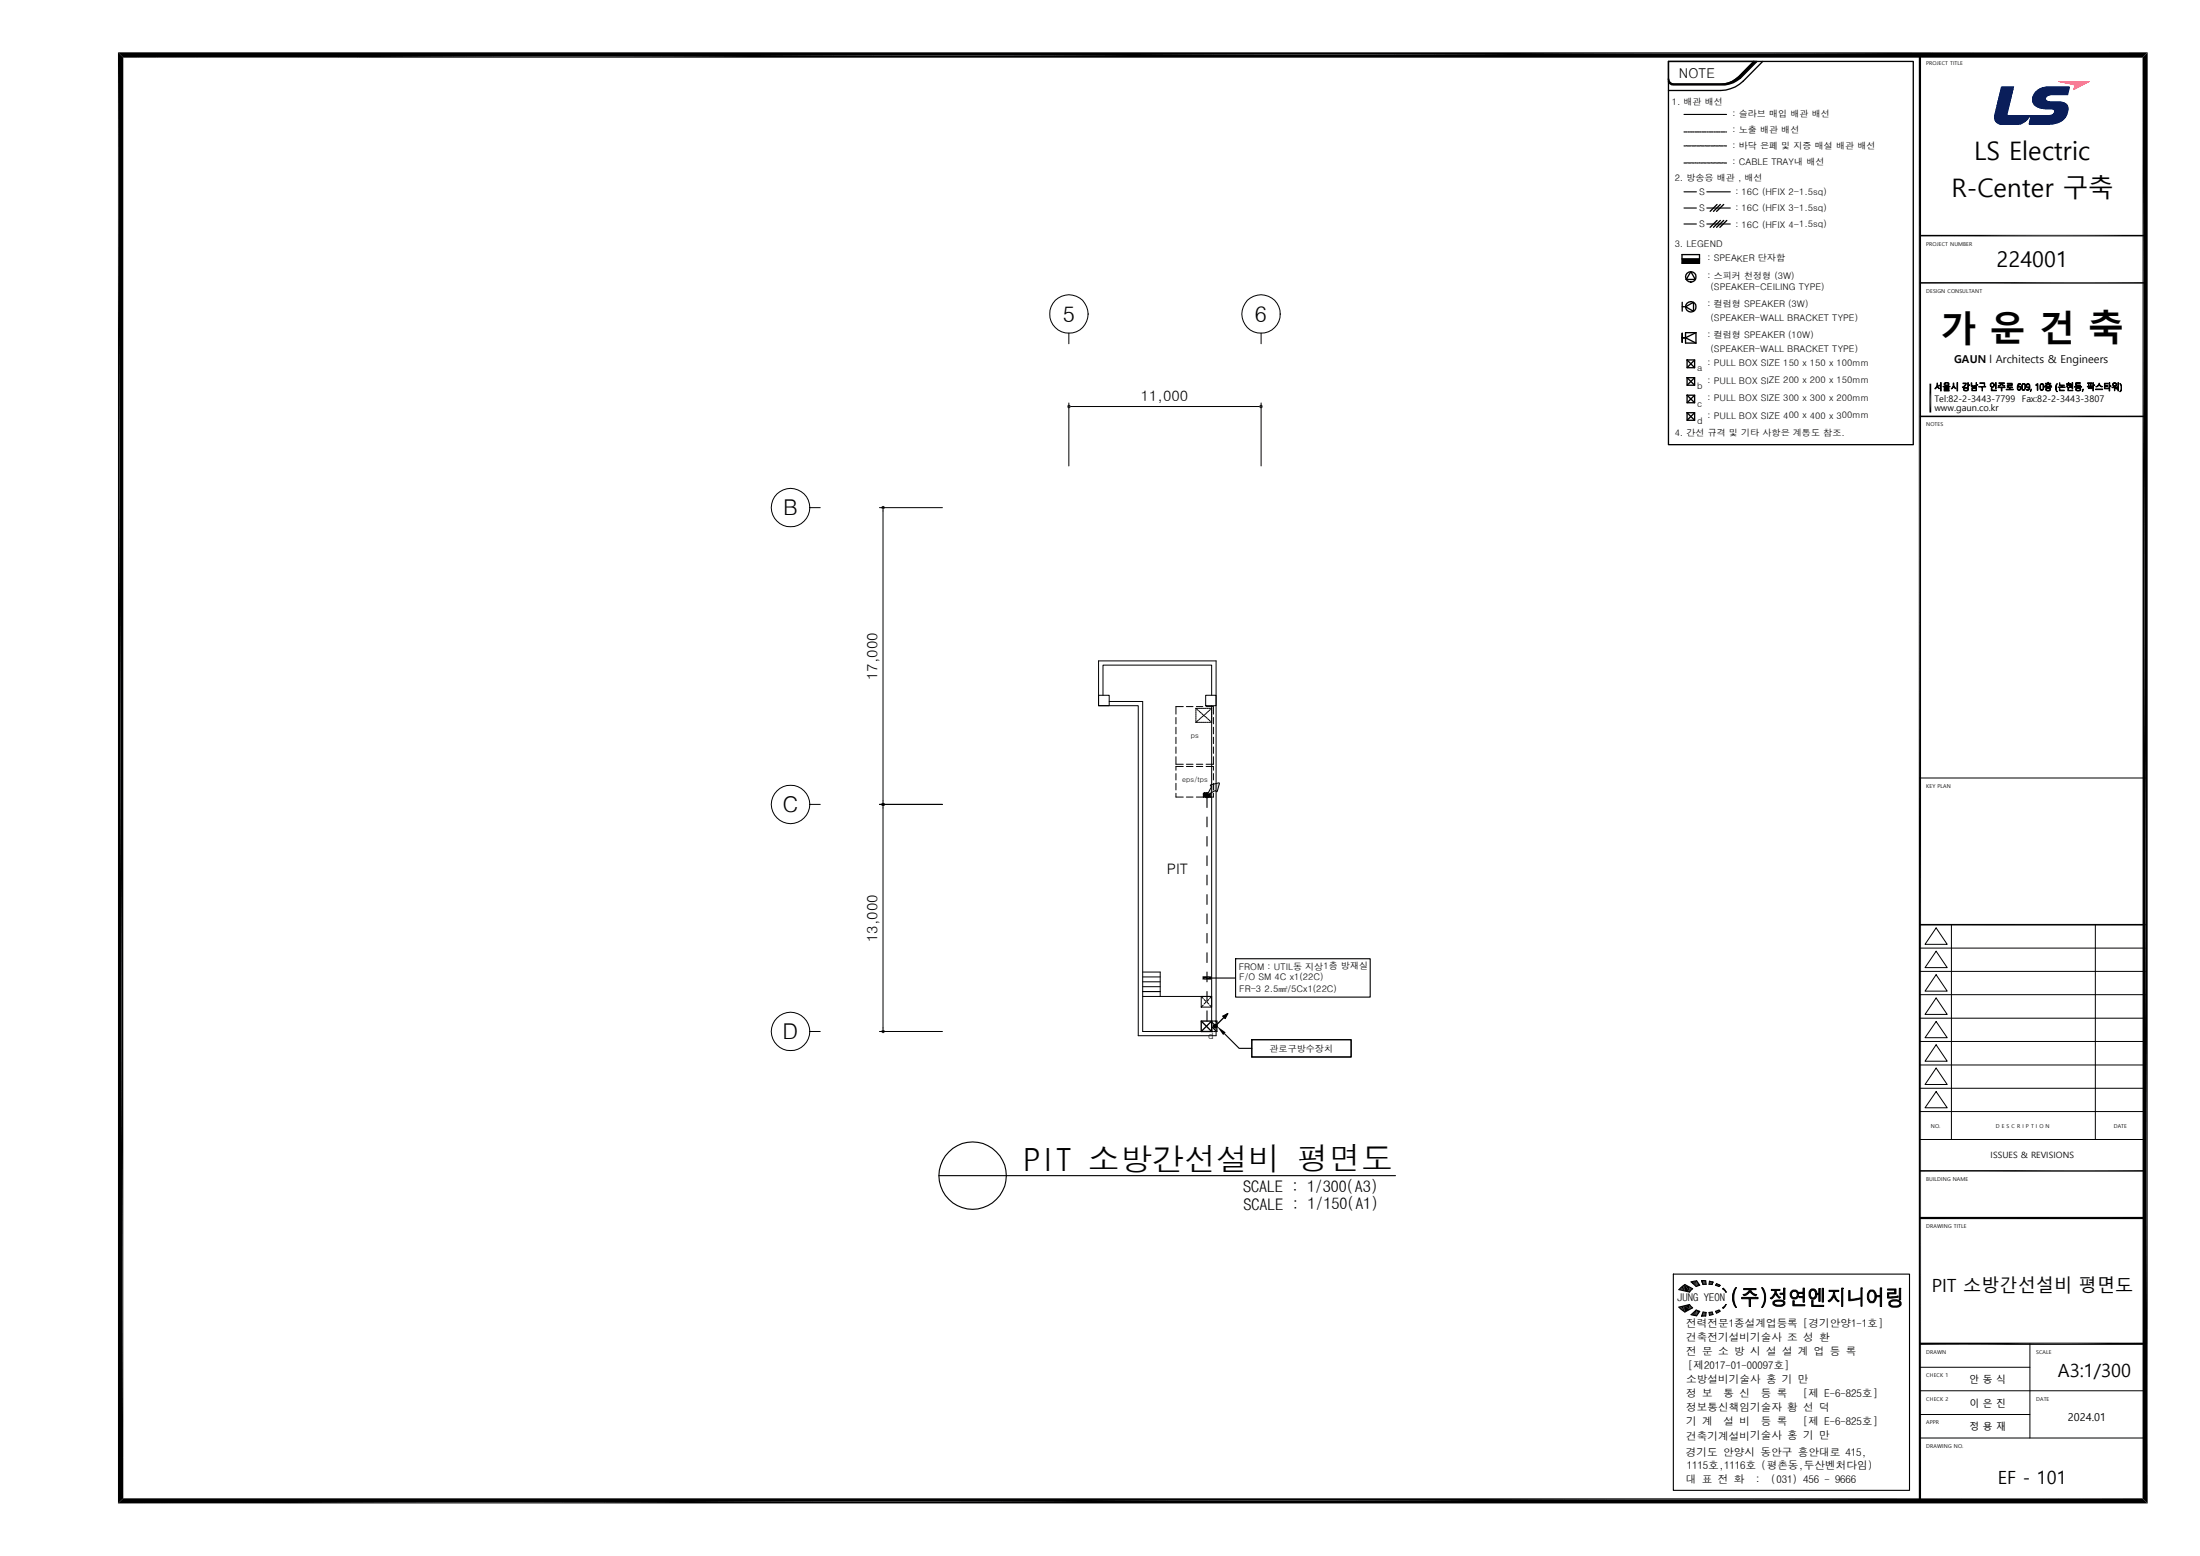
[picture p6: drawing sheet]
<svg xmlns="http://www.w3.org/2000/svg" width="420mm" height="297mm" viewBox="0 0 420 297" stroke-linecap="round" stroke-linejoin="round" font-family="sans-serif">
<g fill="none" stroke="#000" stroke-width=".21">
<path d="M229.7 151.5h.3M229.7 151.5v.2M229.7 151.8v.3M229.7 152.1h.3M229.7 151.5l.3 .1M230 152l-.3 .1M230.1 151.5h.2M230.1 152.1h.2M230.1 151.7l.2 .1M230.3 151.8l-.2 .1M230.5 151.5h.2M230.5 152.1h.2"/>
<path d="M230.5 151.8l.2 .1M230.7 151.7l-.2 .1M230.8 152l.3 .1M230.8 151.5h.3M230.8 152.1h.3M231.1 151.5v.2M231.1 151.8v.3M231.1 151.5l-.3 .1"/>
</g>
<g fill="none" stroke="#000" stroke-width=".38">
<path d="M229.9 151.5h1M230.9 151.5h-1l.1 .3M230.9 151.8h.1M231.1 149.9l1.6-.4-.4 1.5-.3-.2-1.3 .7 .7-1.3z"/>
<circle cx="230.4" cy="151.8" r=".39"/>
</g>
<g fill="#000">
<path d="M230.9 151.5v.3z"/>
<circle cx="230.4" cy="151.8" r=".41"/>
</g>
<path d="M230.9 151.5h.1" fill="none" stroke="#000" stroke-width=".19"/>
<path d="M231.1 149.9l1.6-.4-.4 1.5-.3-.2-1.3 .7 .7-1.3z" fill-rule="evenodd" fill="#dbdbdb"/>
<g fill="none" stroke="#000" stroke-width=".25">
<path d="M229.3 194.9h2v2h-2zM229.3 194.9l2 2M231.3 194.9l-2 2M233.5 194l.9-.5-.5 .9zM234.4 193.5l-2.2 2.2"/>
<circle cx="232" cy="195.9" r=".34"/>
</g>
<g fill="#000">
<path d="M233.5 194l.9-.5-.5 .9z" fill-rule="evenodd"/>
<circle cx="232" cy="195.9" r=".33"/>
</g>
<path d="M318.5 11.7h46.8v73.2h-46.8z" fill-rule="evenodd" fill="#fff"/>
<g fill="none" stroke="#000" stroke-width=".25">
<path d="M318.5 11.7h46.8v73.2h-46.8zM334.8 11.7h-16.3v3.4M334.8 11.7h.6l-3.2 3.2a5.3 5.3 0 0 1-3.7 1.3h-9.4l-.6-.5v-.6M334.8 11.7l-2.9 2.9a4.8 4.8 0 0 1-3.4 1.4h-9a1.01 1.01 0 0 1-1-.9M336.5 11.7l-3.7 3.8a6.2 6.2 0 0 1-4.3 1.8h-10M327.8 39l-1.3 1.3M328.4 39l-1.3 1.3M329.1 39l-1.4 1.3M321.1 48.6h3.3v1.6h-3.3zM321.1 49.4h3.3M327.8 42.1l-1.3 1.3M328.4 42.1l-1.3 1.3"/>
<path d="M329.1 42.1l-1.4 1.3M329.6 42.1l-1.3 1.3M321.1 64.5h.7M321.1 63.6v1.7M321.8 64.5l2 1M323.8 63.5l-2 1M323.8 63.5h-2v2h2M323.8 63.5v2"/>
</g>
<g fill="none" stroke="#000" stroke-width=".21">
<path d="M321.5 31.1h.4M321.5 27.9h.3M321.5 25.2h.1M321.5 21.8h8.1M321.5 36.6h2.3M321.5 39.7h2.3M321.8 25.2h.3M321.9 27.8v.1M322.1 31.1h.1M322.1 27.9h.6M322.2 31.1h.1M322.2 25.2h.3"/>
<path d="M322.4 31.1h.3M322.7 25.2h.3M322.8 27.8v.1M322.8 31.1h.1M323 31.1h.1M323 27.9h.6M323.1 31.1h.3M323.1 25.2h.3M323.6 31.1h.1M323.6 25.2h.3M323.7 27.8v.1M323.7 31.1h.1"/>
<path d="M323.9 31.1h.3M323.9 27.9h.6M324 25.2h.4M324.4 31.1h.1M324.5 31.1h.1M324.5 25.2h.3M324.7 31.1h.3M324.7 27.8v.1M324.8 27.9h.6M325 25.2h.2M325.1 31.1h.1M325.2 31.1h.1"/>
<path d="M325.4 31.1h.3M325.4 25.2h.3M325.5 27.8v.1M325.7 27.9h.6M325.8 31.1h.1M325.8 25.2h.3M325.8 36.6h4.5M325.8 39.7h4.5M326 31.1h.1M326.1 31.1h.3M326.3 25.2h.3M326.4 27.8v.1"/>
<path d="M326.6 31.1h.1M326.6 27.9h.6M326.7 31.1h.1M326.7 25.2h.3M326.9 31.1h.3M327.2 25.2h.3M327.3 27.8v.1M327.3 31.1h.1M327.5 31.1h.1M327.5 27.9h.6M327.7 31.1h.3M327.7 25.2h.3"/>
<path d="M328.1 31.1h.1M328.1 25.2h.3M328.3 27.8v.1M328.3 31.1h.1M328.4 31.1h.3M328.4 27.9h.6M328.5 25.2h.3M328.8 31.1h.1M329 31.1h.1M329 25.2h.3M329.1 31.1h.5M329.1 27.8v.1"/>
<path d="M329.3 27.9h.3M329.4 25.2h.2M321.5 42.8h2.3M325.8 42.8h4.5"/>
</g>
<g fill="#000">
<path d="M318.5 15.1a1.01 1.01 0 0 0 1 .9h9a4.7 4.7 0 0 0 3.4-1.4l2.9-2.9h.6l-3.2 3.2a5.3 5.3 0 0 1-3.7 1.3h-9.4l-.6-.5z" fill-rule="evenodd"/>
<path d="M321.1 49.4h3.3v.8h-3.3z" fill-rule="evenodd"/>
</g>
<circle cx="322.8" cy="52.8" r="1" fill="#fff"/>
<g fill="none" stroke="#000" stroke-width=".25">
<path d="M321.1 58.5h.7M321.1 57.7v1.7M322.8 51.9l.8 1.4h-1.7z"/>
<circle cx="322.8" cy="52.8" r="1"/>
</g>
<circle cx="322.8" cy="58.6" r="1" fill="#fff"/>
<g fill="none" stroke="#000" stroke-width=".25">
<path d="M321.8 58.5l1.5-.8v1.7zM322.1 68.7h1.4v1.5h-1.4zM322.1 72.1h1.4v1.4h-1.4zM322.1 75.4h1.4v1.5h-1.4zM322.1 78.8h1.4v1.4h-1.4zM322.1 68.7l1.4 1.5M322.1 72.1l1.4 1.4M322.1 75.4l1.4 1.5M322.1 78.8l1.4 1.4M323.5 68.7l-1.4 1.5M323.5 72.1l-1.4 1.4M323.5 75.4l-1.4 1.5"/>
<path d="M323.5 78.8l-1.4 1.4"/>
<circle cx="322.8" cy="58.6" r="1"/>
</g>
<g fill="none" stroke="#000" stroke-width=".21">
<path d="M230.4 152.2v1.9M230.4 156v1.8M230.4 159.7v1.8M230.4 163.4v1.8M230.4 167v1.9M230.4 170.8v1.8M230.4 174.5v1.8M230.4 178.2v1.8M230.4 181.9v1.8M230.4 185.5v1.9M230.4 189.3v1.8M230.4 193v1.9"/>
<path d="M231.2 186.7h4.7"/>
</g>
<path d="M229.6 186.4h1.6l-1.6 .6zM229.6 187l1.6-.6v.6z" fill="#000"/>
<g fill="#fff">
<path d="M235.9 183h25.7l-25.7 7.3z"/>
<path d="M235.9 190.3l25.7-7.3v7.3z"/>
</g>
<path d="M235.9 183h25.7v7.3h-25.7z" fill="none" stroke="#000" stroke-width=".21"/>
<path d="M239 198.5h18.9v3.3h-18.9z" fill-rule="evenodd" fill="#fff"/>
<g fill="none" stroke="#000" stroke-width=".21">
<path d="M231.3 195.2v.3M231.3 195.6v.2M231.3 196.2v-.2l.9 .9M231.3 196.3v.3M231.3 196.7v.2h.3M231.6 194.9h-.3v.2l1 1M231.7 194.9h.2M231.7 196.9h.2M232 194.9l.3 .3v.3M232.1 194.9h.2v.2M232.3 195.6v.2M232.3 196v.2"/>
<path d="M232.3 196.3v.3M232.3 196.7v.2h-.2M233.8 197.3l2.8 2.8h2.4M239 198.5h18.9v3.3h-18.9z"/>
</g>
<path d="M22.5 10h387.5l-386.5 1zM23.5 11l386.5-1-1 1zM410 10v277l-1-276zM409 11l1 276-1-1zM232.3 195.9l1.7 1.2-.5 .5zM22.5 10l1 276-1 1zM22.5 10l1 1v275zM22.5 287l386.5-1 1 1zM22.5 287l1-1h385.5z" fill="#000"/>
<g fill="none" stroke="#000" stroke-width=".19">
<path d="M366.5 148.5h43M366.5 176.5h43M369.6 177.1l2.1 3.2h-4.2zM372.5 176.5v41M400 176.5v41M366.5 189.9h43M366.5 194.4h43M366.5 198.8h43M366.5 185.4h43M366.5 181h43M369.6 195l2.1 3.1h-4.2zM369.6 199.4l2.1 3.2h-4.2z"/>
<path d="M369.6 190.5l2.1 3.1h-4.2zM369.6 186.1l2.1 3.1h-4.2zM369.6 181.6l2.1 3.1h-4.2zM366.5 203.3h43M366.5 207.7h43M366.5 217.5h43M366.5 212.2h43M369.6 203.9l2.1 3.1h-4.2zM369.6 208.4l2.1 3.1h-4.2zM366.5 232.5h43M387.5 256.5v18M366.5 261h21"/>
<path d="M366.5 270h21M366.5 265.5h43M366.5 274.5h43"/>
</g>
<path d="M368.5 73.2v5.5M366.5 232.5h43" fill="none" stroke="#000" stroke-width=".34"/>
<path d="M366.5 10.5v276M366.5 232.5h43M366.5 256.5h43" fill="none" stroke="#000" stroke-width=".42"/>
<path d="M366.5 45h43M366.5 54h43M366.5 79.5h43M366.5 176.5h43M366.5 223.5h43" fill="none" stroke="#000" stroke-width=".3"/>
<g fill="#000" stroke="#000" stroke-width=".19">
<path d="M378 73.1h.9v.7l.2 .1h-.6v.7l-.1-.7-.7-.1h1.1v-.6h-.8zM383.2 73.2h.9v.4h-.8v.3h.9v.1h-.5v.3h.6v.1h-1.3v-.1h.6v-.3h-.4v-.5h.8v-.2h-.8zM387.7 74.3l-.1 .4zM388.7 73.4l.3-.2v1.3h-.1v-1.1l-.2 .2zM392.7 73.2l-.1 .5 .1 1.1a1.27 1.27 0 0 1 0-1.6zM397.6 74.3l-.1 .4zM404.7 73.2a1.04 1.04 0 0 1 .1 1.6h-.1l.2-.5v-.6z"/>
<path d="M370.5 73h.1v1.6h-.1v-.9h-.4v-.2h.4zM369.8 73.1l.2 .8 .3 .2-.2 .1-.3-.5-.4 .6v-.1l.4-.7z"/>
<path d="M370.9 73.7h1.4l-.6 .1v.2h.4v.4h-.8v.1h.8v.1h-1v-.3h.9v-.2h-.9v-.1h.5v-.2zM371.2 73.2l.1-.1a.45 .45 0 0 1 .5-.1 .45 .45 0 0 1 .3 .4l-.2 .2a.49 .49 0 0 1-.8-.4zM371.3 73.2a.38 .38 0 0 0 .3 .3 .38 .38 0 0 0 .4-.3l-.3-.1z"/>
<path d="M372.9 73.1h.1v.4l.3 .7-.3-.5-.3 .5h-.2l.4-.5zM373.6 73h.1v1.6h-.1z"/>
<path d="M374.9 74.1a.46 .46 0 0 1 .6-.1 .46 .46 0 0 1 .3 .5 .48 .48 0 0 1-.6 .2 .48 .48 0 0 1-.3-.6zM375 74.2a.28 .28 0 0 0 .1 .3 .28 .28 0 0 0 .3 0h.1a.29 .29 0 0 0 .1-.4 .29 .29 0 0 0-.5 0zM374.7 73.1h.7v.2l-.7 .7-.1-.1 .4-.3 .2-.4h-.5zM375.7 73l.1 .4h.2v.2h-.2v.4z"/>
<path d="M376.4 74h.9v.6h-.9zM376.6 74.1v.4h.6v-.4zM376.3 73.1h.1v.6h.7h-.8zM377.2 73l.1 .4h.3v.1h-.3v.4z"/>
<path d="M380 73.3a.4 .4 0 0 1 .4-.2 .4 .4 0 0 1 .3 .3h.3v-.4h.1v1.2h-.1v-.6h-.3a.42 .42 0 0 1-.5 .3 .42 .42 0 0 1-.2-.6zM380.1 73.5a.29 .29 0 0 0 .5 0 .29 .29 0 0 0-.5 0zM380.2 74h.1v.5h.8v.1h-.9z"/>
<path d="M381.6 73.1h1.1v.1h-.5v.2l.5 .2v.1l-.4-.2a.37 .37 0 0 0-.6 .2l-.2-.1 .2-.1 .4-.3h-.5zM381.4 73.9h1.4v.1h-.6v.6h-.1v-.6h-.7z"/>
<path d="M385.3 73.3l.4-.1v.2a.35 .35 0 0 0-.4 0 .35 .35 0 0 0-.1 .5 .37 .37 0 0 1 .6 0 .37 .37 0 0 1-.1 .6 .39 .39 0 0 1-.5-.1 .39 .39 0 0 1-.1-.4zM385.3 73.9a.27 .27 0 0 0 0 .4 .27 .27 0 0 0 .4 0 .27 .27 0 0 0-.1-.4z"/>
<path d="M386.1 73.3l.4-.1 .2 .7a.39 .39 0 0 1-.1 .5 .39 .39 0 0 1-.6-.1v-.8zM386.1 73.3v1.1h.4v-.9v-.2z"/>
<path d="M386.9 73.3a.4 .4 0 0 1 .5 0 .4 .4 0 0 1 .1 .5 .49 .49 0 0 1 0 .6 .49 .49 0 0 1-.6 .1v-.2a.36 .36 0 0 0 .4 0 .36 .36 0 0 0 .1-.4 .38 .38 0 0 1-.6 0 .38 .38 0 0 1 .1-.6zM386.9 73.6a.3 .3 0 0 0 .6 0 .3 .3 0 0 0-.6 0z"/>
<path d="M389.6 73.3l.4-.1 .1 .7a.41 .41 0 0 1-.3 .6 .41 .41 0 0 1-.4-.6zM389.6 73.3v.9v.2h.3l.1-.9-.1-.2z"/>
<path d="M390.5 74.2l.2-.2a.47 .47 0 0 1 .8 .4 .5 .5 0 0 1-.6 .3 .5 .5 0 0 1-.4-.5zM390.7 74.2a.34 .34 0 0 0 .3 .3 .34 .34 0 0 0 .3-.3zM390.5 73.2h.4v-.2l.1 .2h.5v.1h-.4l.5 .2-.1 .2-.2-.1a.35 .35 0 0 0-.3-.2 .35 .35 0 0 0-.3 .2l-.3 .1v-.2l.5-.2h-.4zM390.3 73.8h1.4v.1h-1.4z"/>
<path d="M393.1 73.1l.1 .4h.9v.1h-.4v.3l.6 .1h-1.4l.6-.1v-.3h-.4zM393.1 74.1l.1 .4h.9v.1h-1z"/>
<path d="M394.6 73.7a.34 .34 0 0 1 .6 0 .34 .34 0 0 1-.6 0zM394.7 73.8a.25 .25 0 0 0 .5 0 .25 .25 0 0 0-.5 0zM395.6 73h.1v1.3h-.1v-.3h-.2v-.2h.2v-.2h-.2v-.1h.2zM394.8 74.2h.1v.3l.8 .1h-.9zM394.5 73.2h.3v-.2h.2v.2h.4v.2h-.9z"/>
<path d="M396.3 74.2l.1-.1a.46 .46 0 0 1 .5-.1 .46 .46 0 0 1 .3 .5h-.1a.47 .47 0 0 1-.6 .2 .47 .47 0 0 1-.2-.5zM396.4 74.2a.36 .36 0 0 0 .3 .3 .36 .36 0 0 0 .4-.2l-.3-.2zM396.2 73.1h1l-.8 .1v.3h.8l-.4 .1v.2h.6v.1h-1.4v-.1h.7v-.2h-.5z"/>
<path d="M398.7 73.3l.1 .4h.3v-.4h.1v.4h.2v.1l-.9 .1v-.2h.2zM398.7 74h.9v.6l-.1-.4h-.8zM399.5 73l.1 .4h.3v.2h-.3v.4zM398.5 73.1h.8v.1h-.8z"/>
<path d="M400.7 73.2h.1l.3 .5 .3 .1-.1 .1-.6-.5-.3 .4h-.3l.5-.4zM400.1 74.3h1.3v.1h-1.3z"/>
<path d="M401.7 73.2h.7v.1h-.6v.3h.6v.1h-.6v.4l.7 .1h-.8zM402.6 73h.2v.7h.2h-.2v.9h-.2z"/>
<path d="M403.3 73.4a.4 .4 0 0 1 .8 0 .4 .4 0 0 1-.8 0zM403.4 73.4a.26 .26 0 0 0 .5 0 .26 .26 0 0 0-.5 0zM404.3 73l.1 1.6-.1-.3h-.4v-.2h.4zM403.2 73.9h1v.1h-.5l-.1 .6v-.6z"/>
</g>
<path d="M382.1 16.5h2.4l-1.3 5.5h7.7a.85 .85 0 0 0 .9-.1 .85 .85 0 0 0 .3-.9l-.5-.1a3.6 3.6 0 0 1-3.4-1 2.5 2.5 0 0 1 2.5-3.4h4.2a.28 .28 0 0 1 .3 .2 .28 .28 0 0 1-.1 .3l-.3 1.2h-3.1a.97 .97 0 0 0-1.1 .6l.1 .3 .4 .2h1.6a2.1 2.1 0 0 1 2.1 .9 3.1 3.1 0 0 1-3.5 3.6h-3.9l-.1-.3 .3-1.4a3.3 3.3 0 0 1-2.3 1.7h-3.1a1.44 1.44 0 0 1-1.5-1.9z" fill="#037"/>
<path d="M392.9 15.6h6l-3.1 1.6 .2-.6-.1-.3z" fill="#e5003e"/>
<path d="M382 16.6l2.1-.1a.24 .24 0 0 1 .4 0 .24 .24 0 0 1-.1 .3l-1.2 4.9a.21 .21 0 0 0 .1 .3 .21 .21 0 0 0 .3 0l7.8-.1a.54 .54 0 0 0 .7-.4 .54 .54 0 0 0-.6-.6l-1.9-.2-1.2-.5-.5-.9v-.6l.4-.9 1-.9 1-.3 4.4-.1a.36 .36 0 0 1 .4 .2 .36 .36 0 0 1 0 .4l-.3 .8a.4 .4 0 0 1-.6 .3h-2.7l-.6 .1a.54 .54 0 0 0-.3 .7 .54 .54 0 0 0 .7 .3l2.3 .1 .8 .3 .3 .3 .2 .5-.1 .8-.5 1.3-.8 .6-1.2 .5-1.1 .1h-3.5a.34 .34 0 0 1-.4-.1 .34 .34 0 0 1 .1-.5l.2-1.1-.4 .7-.6 .5-1.2 .5h-3.4l-.7-.2-.4-.4-.2-.4v-.9z" fill="#0a1e5a"/>
<path d="M392.9 15.6h6l-3.1 1.6 .1-.5a.31 .31 0 0 0 .1-.4 .31 .31 0 0 0-.4-.1z" fill="#fa002d"/>
<g fill="none" stroke="#000" stroke-width=".21">
<path d="M179.2 224.4h87.2M319.4 243.2h45.1v41.3h-45.1zM320.5 246.2l1.1-1 1.5 .8-.6 .6zM320.5 249.5l2-.5 .6 .6-1.5 .8zM322.8 251l1-.9 .7 .2-.6 .9zM322.8 244.7l1.1-.2 .6 .8-.7 .3zM324.8 244.4l.8 .1 .1 .7h-.6zM325.1 250.4l.6 .1-.1 .7h-.8zM326.3 250.5l.6-.1 .1 .5-.7 .2zM326.3 244.6l.7 .1-.1 .5h-.6zM327.5 250.3l.7-.2 .2 .2-.7 .4zM327.7 245l.7 .4-.2 .2-.7-.3z"/>
<path d="M328.8 249.6l.7-.6-.5 .7zM328.8 246l.2-.1 .5 .7zM329.5 249h.1M329.5 246.6h.1"/>
<circle cx="185.7" cy="224.4" r="6.4"/>
</g>
<g fill="#000">
<path d="M203.8 77.6h.2l-.2 .3zM203.8 77.3l.2 .3h-.2zM204 77.6v.3h-.2zM203.8 77.3h.2v.3zM204 77.6l.3 .3h-.3zM204 77.3h.3l-.3 .3zM204 77.6h.4l-.1 .3zM204 77.6l.3-.3 .1 .3zM240.4 77.6h.3l-.2 .3zM240.7 77.6v.3h-.2zM240.5 77.3l.2 .3h-.3zM240.7 77.6l.3 .3h-.3z"/>
<path d="M240.5 77.3h.2v.3zM240.7 77.6h.3v.3zM240.7 77.3h.3l-.3 .3zM241 77.3v.3h-.3zM168.2 96.9h.4l-.2 .2zM168.4 96.6l.2 .3h-.4zM168.6 96.9v.3l-.2-.1zM168.6 96.9l.2 .2-.2 .1zM168.4 96.6h.2v.3zM168.6 96.9h.3l-.1 .2zM168.6 96.6h.2l-.2 .3zM168.6 96.9l.2-.3 .1 .3z"/>
<path d="M168.2 153.5h.4l-.2 .3zM168.4 153.3l.2 .2h-.4zM168.6 153.5v.4l-.2-.1zM168.4 153.3l.2-.1v.3zM168.6 153.5l.2 .3-.2 .1zM168.6 153.5h.3l-.1 .3zM168.6 153.2l.2 .1-.2 .2zM168.6 153.5l.2-.2 .1 .2zM168.2 196.9h.4l-.2 .2zM168.4 196.6l.2 .3h-.4zM168.6 196.9v.3l-.2-.1zM168.4 196.6h.2v.3z"/>
<path d="M168.6 196.9l.2 .2-.2 .1zM168.6 196.9h.3l-.1 .2zM168.6 196.6h.2l-.2 .3zM168.6 196.9l.2-.3 .1 .3zM320.8 245.9v.3h-.3zM320.8 245.9l.2 .4-.2-.1zM320.5 249.5l.3-.1v.4zM320.8 249.4l.2 .6-.2-.2zM320.8 245.9l.2-.2v.6zM321 245.7l.3 .6h-.3zM320.8 249.4h.2v.6zM321 249.4l.3 .8-.3-.2z"/>
<path d="M321 245.7l.3-.3v.9zM321.3 245.4l.3 1-.3-.1zM321 249.4l.3-.1v.9zM321.3 249.3l.3 1.1-.3-.2zM321.3 245.4l.3-.2v1.2zM321.6 245.2l.9 1.4-.9-.2zM321.3 249.3l.3-.1v1.2zM321.6 249.2l.9 .8-.9 .4zM321.6 245.2l.9 .5v.9zM322.5 245.7l.2 .7-.2 .2zM321.6 249.2l.9-.2v1zM322.5 249l.2 .9-.2 .1z"/>
<path d="M322.5 245.7h.2v.7zM322.7 245.7l.1 .6-.1 .1zM322.5 249l.2 .3v.6zM322.7 249.3l.1 .5-.1 .1zM322.7 245.7l.1 .1v.5zM322.8 245.8v.5zM322.7 249.3l.1 .5zM322.8 249.4v.4zM322.8 245.8l.1 .4zM322.9 245.9l.2 .1-.2 .2zM322.9 244.7l.2 .2zM322.8 249.4l.1 .4z"/>
<path d="M322.9 250.9l.2 .1zM322.9 249.5l.2 .1-.2 .2zM322.9 244.7l.2-.1v.3zM323.1 244.6l.1 .4zM322.9 250.9l.2-.2v.3zM323.1 250.7l.1 .3zM323.2 244.6v.4zM323.2 244.6l.4 .7-.4-.3zM323.2 250.7v.3zM323.2 250.7l.4 .4-.4-.1zM323.2 244.6h.4v.7zM323.6 244.6l.2 1-.2-.3z"/>
<path d="M323.2 250.7l.4-.4v.8zM323.6 250.3l.2 .9-.2-.1zM323.6 244.6l.2-.1v1.1zM323.8 244.5v1.1zM323.8 250.1v1.1l-.2-.9zM323.8 250.1l.1 1.1zM323.8 244.5l.1 1zM323.9 244.5l.2 .9-.2 .1zM323.9 250.1l.2 .7-.2 .4zM323.9 244.5l.2 .3v.6zM324.1 244.8l.4 .5-.4 .1zM323.9 250.1l.2 .1v.6z"/>
<path d="M324.1 250.2l.4 .1-.4 .5zM324.8 244.4h.3v.8zM325.1 244.4l.1 .8h-.1zM325.1 250.4v.8h-.3zM325.1 250.4l.1 .8h-.1zM325.1 244.4h.1v.8zM325.2 244.4l.2 .8h-.2zM325.1 250.4l.1 .1v.7zM325.2 250.5l.2 .7h-.2zM325.2 244.4h.2v.8zM325.4 244.4l.2 .8h-.2zM325.2 250.5h.2v.7z"/>
<path d="M325.4 250.5l.2 .7h-.2zM325.4 244.4l.2 .1v.7zM325.6 244.5l.1 .7zM325.4 250.5h.2v.7zM325.6 250.5v.7zM326.3 244.6v.6zM326.3 244.6l.3 .6h-.3zM326.3 250.5v.6zM326.3 250.5l.3 .5-.3 .1zM326.3 244.6h.3v.6zM326.6 244.6l.1 .6h-.1zM326.3 250.5h.3v.5z"/>
<path d="M326.6 250.5l.1 .5h-.1zM326.6 244.6h.1v.6zM326.7 244.6l.2 .6h-.2zM326.6 250.5h.1v.5zM326.7 250.5l.2 .5h-.2zM326.7 244.6l.2 .1v.5zM326.9 244.7h.1l-.1 .5zM326.7 250.5l.2-.1v.6zM326.9 250.4l.1 .5-.1 .1zM327.7 245v.4l-.2-.1zM327.7 245l.1 .4h-.1zM327.5 250.3l.2-.1v.5z"/>
<path d="M327.7 250.2l.1 .4-.1 .1zM327.7 245l.1 .1v.3zM327.8 245.1l.3 .4-.3-.1zM327.7 250.2h.1v.4zM327.8 250.2l.3 .3-.3 .1zM327.8 245.1l.3 .1v.3zM328.1 245.2l.1 .4zM327.8 250.2l.3-.1v.4zM328.1 250.1v.4zM328.2 245.2l.2 .2-.2 .2zM328.1 250.1l.1 .3zM328.2 250.1l.2 .2-.2 .1z"/>
<path d="M328.8 246l.2-.1v.2zM329 245.9l.1 .3zM328.8 249.6l.2-.1v.2zM329 249.5v.2zM329.1 246l.1 .3zM329 249.5l.1 .1zM329.1 249.5h.1l-.1 .1zM329.2 246.1l.1 .3zM329.2 249.3v.2h-.1zM329.2 249.3v.2zM329.3 246.3l.1 .2zM329.2 249.3h.1z"/>
<path d="M329.3 249.3v.1zM329.4 246.4l.1 .2zM329.4 249.1l-.1 .2zM329.4 249.1v.2zM329.5 249l-.1 .1zM329.5 249v.1z"/>
</g>
<g fill="#000" stroke="#000" stroke-width=".19">
<path d="M323.1 244.6v.3zM326.9 244.7h.1zM328.2 245.2l.2 .2zM331.3 245.8h.2a3.7 3.7 0 0 0 0 3.8h-.2a3.3 3.3 0 0 1 0-3.8zM336.3 245.8a1.17 1.17 0 0 1 .7 1.2 3.1 3.1 0 0 1-.5 2.6h-.2a3.5 3.5 0 0 0 0-3.8z"/>
<path d="M332.9 246v.2h1a1.33 1.33 0 0 1-1.2 .9 .7 .7 0 0 0 1.1-.3l.3-.3 .6 .7 .5 .2 .2-.3a1.21 1.21 0 0 1-1.2-.9h1v-.2zM332.5 247.6v.3h1.4v1.5h.3v-1.5h1.4v-.3z"/>
<path d="M338.5 248.5a1.9 1.9 0 0 1 2.2 0v.2a.83 .83 0 0 1-1.1 .6h-.6a.62 .62 0 0 1-.5-.8zM338.8 248.5l-.1 .1a.88 .88 0 0 0 1.2 .5h.2a.34 .34 0 0 0 .4-.3 .34 .34 0 0 0-.4-.4h-.8zM338.2 246.1v.2h.6v.4l-.4 .8-.5 .3 .3 .1h.1l.7-1 .7 .9 .2-.2-.5-.3-.3-.7v-.3h.7v-.2zM340.5 245.9v.9h-.7v.3h.7v.9h.2l.1-2.1z"/>
<path d="M341.7 247.1a.85 .85 0 0 0 1.7 0 .85 .85 0 0 0-1.7 0zM342 247.1a.6 .6 0 0 1 1.2 0 .6 .6 0 0 1-1.2 0zM344.2 245.9v.8h-.7v.2h.7v.6h-.7v.2h.7v.9h.3v-2.7zM342.3 248.3v1h2.3v-.3h-2.1l.1-.7z"/>
<path d="M345.7 246.2a1.06 1.06 0 0 0 .4 1.8h.2a1.19 1.19 0 0 0 0-2zM345.8 246.4a.65 .65 0 0 1 .8 .2 .65 .65 0 0 1-.1 .8 .5 .5 0 0 1-.6 .3 .5 .5 0 0 1-.3-.7zM345.9 248.2v1.2h2.2v-.2h-2l.1-.9zM347.2 246v.9h-.5v.2h.5v1.3h.3v-2.4zM347.9 245.9v2.6h.2v-2.6z"/>
<path d="M349.2 246.3v.2h.8a2.09 2.09 0 0 1-1 1.8l.2 .2 .2-.1 .7-1 .3 .6 .3 .4 .2 .1 .2-.2a1.97 1.97 0 0 1-.8-1.8h.7v-.2zM351.6 245.9v3.5h.2l.1-3.5z"/>
<path d="M352.9 246.3v2l2.2-.4-.1-.2-1.8 .3v-1.7zM355.3 245.8v3.5h.2v-3.5z"/>
<path d="M356.9 246.4a1.61 1.61 0 0 0 .2 2.3 1.15 1.15 0 0 0 1.1-1.6l-.1-.3a.76 .76 0 0 0-1.2-.4zM357 246.6a.66 .66 0 0 1 .8 .1 .66 .66 0 0 1 .1 .7v.5a.58 .58 0 0 1-.7 .5 .58 .58 0 0 1-.5-.7l.1-.7zM358.9 245.8v1.5h-.7v.2h.7v1.9h.3v-3.5z"/>
<path d="M360.7 248.5l-.1 .1a.79 .79 0 0 0 .3 .8 .79 .79 0 0 0 .8 .1 .88 .88 0 0 0 1.2-.9 1.58 1.58 0 0 0-2.2-.1zM360.9 248.5a1.59 1.59 0 0 1 1.8 .2v.3a1.55 1.55 0 0 1-1.9 0zM360.3 246v.3h1.4v.5h-1.4v1l2.1-.2-.1-.2-1.7 .2v-.6h1.3v-1zM362.6 245.9v2.2h.2l.1-2.2z"/>
</g>
<g fill="none" stroke="#000" stroke-width=".19">
<path d="M204 63.6v2M204 76.9v12M204.4 77.6h36M240.7 63.6v2M240.7 76.9v12M154.6 96.9h2M167.9 96.9h12M168.6 97.2v56M209.7 132.7h2.1v2h-2.1zM209.7 126.2h22.5v71.5h-14.9v-63h-7.6zM210.6 132.7v-5.7h20.7v5.7M211.8 133.9h6.3v63h13.2v-62.2"/>
<path d="M224.5 136.9v1.3M224.5 138.8v1.3M225.9 134.9h-1.4v1.4M226.5 134.9h1.3M228.3 135.2l.2 .2M228.3 135.2h.1M228.3 137.9h.1M228.3 135.2v.2M228.3 135.5v.2M228.3 135.8v.3M228.3 136.2v.3M228.3 136.6v.3"/>
<path d="M228.3 137v.2M228.3 137.4v.2M228.3 137.8v.1M228.4 134.9h1.2M228.5 137.7l-.2 .2M228.6 135.2h.2M228.6 137.9h.2M228.6 135.5l.2 .1M228.8 137.5l-.2 .1M228.9 135.7l.2 .2M228.9 135.2h.3M228.9 137.9h.3"/>
<path d="M229.1 137.2l-.2 .2M229.2 136l.2 .1M229.3 135.2h.3M229.3 137.9h.3M229.4 136.9l-.2 .2M229.4 136.2l.2 .2M229.6 136.7l-.2 .2M229.7 136.5l.2 .2M229.7 135.2h.3M229.7 137.9h.3M229.9 136.5l-.2 .2M230 136.7l.2 .2"/>
<path d="M230.1 135.2h.2M230.1 137.9h.2M230.2 132.7h2v2h-2zM230.2 136.2l-.2 .2M230.3 134.9h1.3v1.4M230.3 136.9l.2 .2M230.4 135.2h.3M230.4 137.9h.3M230.5 136l-.2 .1M230.5 137.2l.3 .2M230.8 135.7l-.3 .2M230.8 135.2h.3"/>
<path d="M230.8 137.9h.3M230.8 137.5l.2 .1M231 135.5l-.2 .1M231.1 137.7l.2 .2h-.1M231.2 135.2h.1l-.2 .2M231.6 136.9v1.3M231.6 138.8v1.3M154.6 153.5h2M167.9 153.5h12M168.6 153.9v42.7M224.5 144.4v1.5h1.4M224.5 140.7v1.2"/>
<path d="M224.5 142.6v1.2M224.5 147.7v1.2M224.5 149.5v1.3M224.5 151.4v.7h1.4M225.9 146.3h-1.4v.7M226.5 145.9h1.3M226.5 146.3h1.3M226.5 152.1h1.3M228.4 145.9h1.2M228.4 146.3h1.2M228.4 152.1h1.2M230.3 146.3h1.3v.7"/>
<path d="M231.6 140.7v1.2M231.6 142.6v1.2M231.6 144.4v1.5h-1.3M231.6 147.7v1.2M231.6 149.5v1.3M231.6 151.4v.7h-1.3M154.6 196.9h2M167.9 196.9h12M218.1 190.2h13.2l-.4 .4M218.1 185.5h3.4v4.7M218.1 189.3h3.4M218.1 186.5h3.4"/>
<path d="M218.1 187.4h3.4M218.1 188.3h3.4M229.3 190.2h2v2h-2zM229.3 190.2l.4 .4M229.7 191.9l-.4 .3M229.9 190.8l.3 .3M230.2 191.3l-.3 .3M230.4 191.3l.4 .3M230.8 190.8l-.4 .3M230.9 191.9l.4 .3M323.1 244.6v.3M324.8 244.4l.3 .8"/>
<circle cx="204.1" cy="59.9" r="3.7"/>
<circle cx="240.7" cy="59.9" r="3.7"/>
<circle cx="150.9" cy="96.9" r="3.7"/>
<circle cx="150.9" cy="153.5" r="3.7"/>
<circle cx="150.9" cy="196.9" r="3.7"/>
</g>
<text font-size="6.9" x="370.4" y="65.2">가 운 건 축</text>
<text font-size="6.1" x="195.5" y="223.5">PIT 소방간선설비 평면도</text>
<g font-size="4.9">
<text x="376.9" y="30.6">LS Electric</text>
<text x="372.5" y="37.6">R-Center 구축</text>
</g>
<g font-size="4.1">
<text x="381.1" y="51">224001</text>
<text x="202.9" y="61.4">5</text>
<text x="239.5" y="61.4">6</text>
<text x="149.5" y="98.4">B</text>
<text x="149.4" y="155">C</text>
<text x="149.4" y="198.4">D</text>
</g>
<g font-size="3.5">
<text x="368.8" y="246.6">PIT 소방간선설비 평면도</text>
<text x="392.9" y="262.8">A3:1/300</text>
<text x="381.4" y="283.3">EF - 101</text>
</g>
<g font-size="3">
<text x="237.3" y="227.5">SCALE : 1/300(A3)</text>
<text x="237.4" y="230.9">SCALE : 1/150(A1)</text>
</g>
<g font-size="2.8">
<text x="217.8" y="76.5">11,000</text>
<text x="167.5" y="129.8" transform="rotate(-90 167.5 129.8)">17,000</text>
<text x="222.8" y="166.8">PIT</text>
<text x="167.5" y="179.8" transform="rotate(-90 167.5 179.8)">13,000</text>
</g>
<text font-size="2.6" x="320.5" y="14.8">NOTE</text>
<g font-size="2.1">
<text x="373" y="69.3">GAUN l Architects &amp; Engineers</text>
<text x="394.8" y="271.2">2024.01</text>
</g>
<g font-size="2">
<text x="320.2" y="248.3">JUNG YEON</text>
<text x="321.9" y="253.3">전력전문1종설계업등록 [경기안양1-1호]</text>
<text x="321.9" y="256">건축전기설비기술사 조 성 환</text>
<text x="321.9" y="263.9">소방설비기술사 홍 기 만</text>
<text x="321.9" y="258.7">전 문 소 방 시 설 설 계 업 등 록</text>
<text x="322.3" y="261.4">[제2017-01-00097호]</text>
<text x="321.9" y="269.4">정보통신책임기술자 황 선 덕</text>
<text x="321.9" y="266.7">정 보</text>
<text x="329" y="266.7">통 신</text>
<text x="336.1" y="266.6">등 록</text>
<text x="344.3" y="266.6">[제 E-6-825호]</text>
<text x="321.9" y="272.1">기 계</text>
<text x="321.9" y="274.8">건축기계설비기술사 홍 기 만</text>
<text x="329" y="272.1">설 비</text>
<text x="336.1" y="272">등 록</text>
<text x="344.3" y="272">[제 E-6-825호]</text>
<text x="321.9" y="278">경기도 안양시 동안구 흥안대로 415,</text>
<text x="322" y="280.4">1115호,1116호 (평촌동,두산벤처다임)</text>
<text x="321.9" y="283">대 표 전 화</text>
<text x="335.1" y="283">:</text>
<text x="338.1" y="283">(031) 456 - 9666</text>
</g>
<g font-size="1.9">
<text x="376" y="264">안 동 식</text>
<text x="376" y="268.5">이 은 진</text>
<text x="376" y="273">정 용 재</text>
</g>
<g font-size="1.7">
<text x="319.2" y="20">1. 배관 배선</text>
<text x="330.8" y="22.4">: 슬라브 매입 배관 배선</text>
<text x="330.8" y="28.4">: 바닥 은폐 및 지중 매설 배관 배선</text>
<text x="330.8" y="25.4">: 노출 배관 배선</text>
<text x="319.7" y="34.6">2. 방송용 배관 , 배선</text>
<text x="330.8" y="31.4">: CABLE TRAY내 배선</text>
<text x="324.4" y="37.3">S</text>
<text x="324.4" y="40.3">S</text>
<text x="331.3" y="37.3">: 16C (HFIX 2-1.5sq)</text>
<text x="331.3" y="40.3">: 16C (HFIX 3-1.5sq)</text>
<text x="319.7" y="47.2">3. LEGEND</text>
<text x="324.4" y="43.4">S</text>
<text x="331.3" y="43.4">: 16C (HFIX 4-1.5sq)</text>
<text x="326" y="49.9">: SPEAKER 단자함</text>
<text x="326" y="53.2">: 스피커 천정형 (3W)</text>
<text x="326" y="58.5">: 컬럼형 SPEAKER (3W)</text>
<text x="326.6" y="55.3">(SPEAKER-CEILING TYPE)</text>
<text x="326" y="64.5">: 컬럼형 SPEAKER (10W)</text>
<text x="326.6" y="61.3">(SPEAKER-WALL BRACKET TYPE)</text>
<text x="324" y="70.9">a</text>
<text x="326" y="69.9">: PULL BOX SIZE 150 x 150 x 100mm</text>
<text x="326.6" y="67.2">(SPEAKER-WALL BRACKET TYPE)</text>
<text x="324" y="74.3">b</text>
<text x="324" y="77.6">c</text>
<text x="326" y="73.2">: PULL BOX SIZE 200 x 200 x 150mm</text>
<text x="326" y="76.6">: PULL BOX SIZE 300 x 300 x 200mm</text>
<text x="369.3" y="76.7">Tel:82-2-3443-7799 Fax:82-2-3443-3807</text>
<text x="319.7" y="83.3">4. 간선 규격 및 기타 사항은 계통도 참조.</text>
<text x="324" y="81">d</text>
<text x="326" y="79.9">: PULL BOX SIZE 400 x 400 x 300mm</text>
<text x="369.3" y="78.5">www.gaun.co.kr</text>
<text x="236.5" y="185.1">FROM : UTIL동 지상1층 방재실</text>
<text x="236.6" y="187.1">F/O SM 4C x1(22C)</text>
<text x="236.6" y="189.3">FR-3 2.5㎟/5Cx1(22C)</text>
<text x="230.6" y="198.4">d</text>
<text x="242.4" y="200.7">관로구방수장치</text>
<text x="380" y="221.1">ISSUES &amp; REVISIONS</text>
</g>
<g font-size="1.4">
<text x="227.3" y="140.9">ps</text>
<text x="225.7" y="149.3">eps/tps</text>
</g>
<g font-size="1">
<text x="367.7" y="12.4">PROJECT TITLE</text>
<text x="367.7" y="46.9">PROJECT NUMBER</text>
<text x="367.7" y="55.9">DESIGN CONSULTANT</text>
<text x="367.7" y="81.4">NOTES</text>
<text x="367.7" y="150.4">KEY PLAN</text>
<text x="368.6" y="215.2">NO.</text>
<text x="381" y="215.2">D E S C R I P T I O N</text>
<text x="403.5" y="215.2">DATE</text>
<text x="367.7" y="225.4">BUILDING NAME</text>
<text x="367.7" y="234.4">DRAWING TITLE</text>
<text x="367.7" y="262.9">CHECK 1</text>
<text x="367.7" y="258.4">DRAWN</text>
<text x="388.7" y="258.4">SCALE</text>
<text x="367.7" y="267.4">CHECK 2</text>
<text x="388.7" y="267.4">DATE</text>
<text x="367.7" y="271.9">APPR</text>
<text x="367.7" y="276.4">DRAWING NO.</text>
</g>
</svg>
